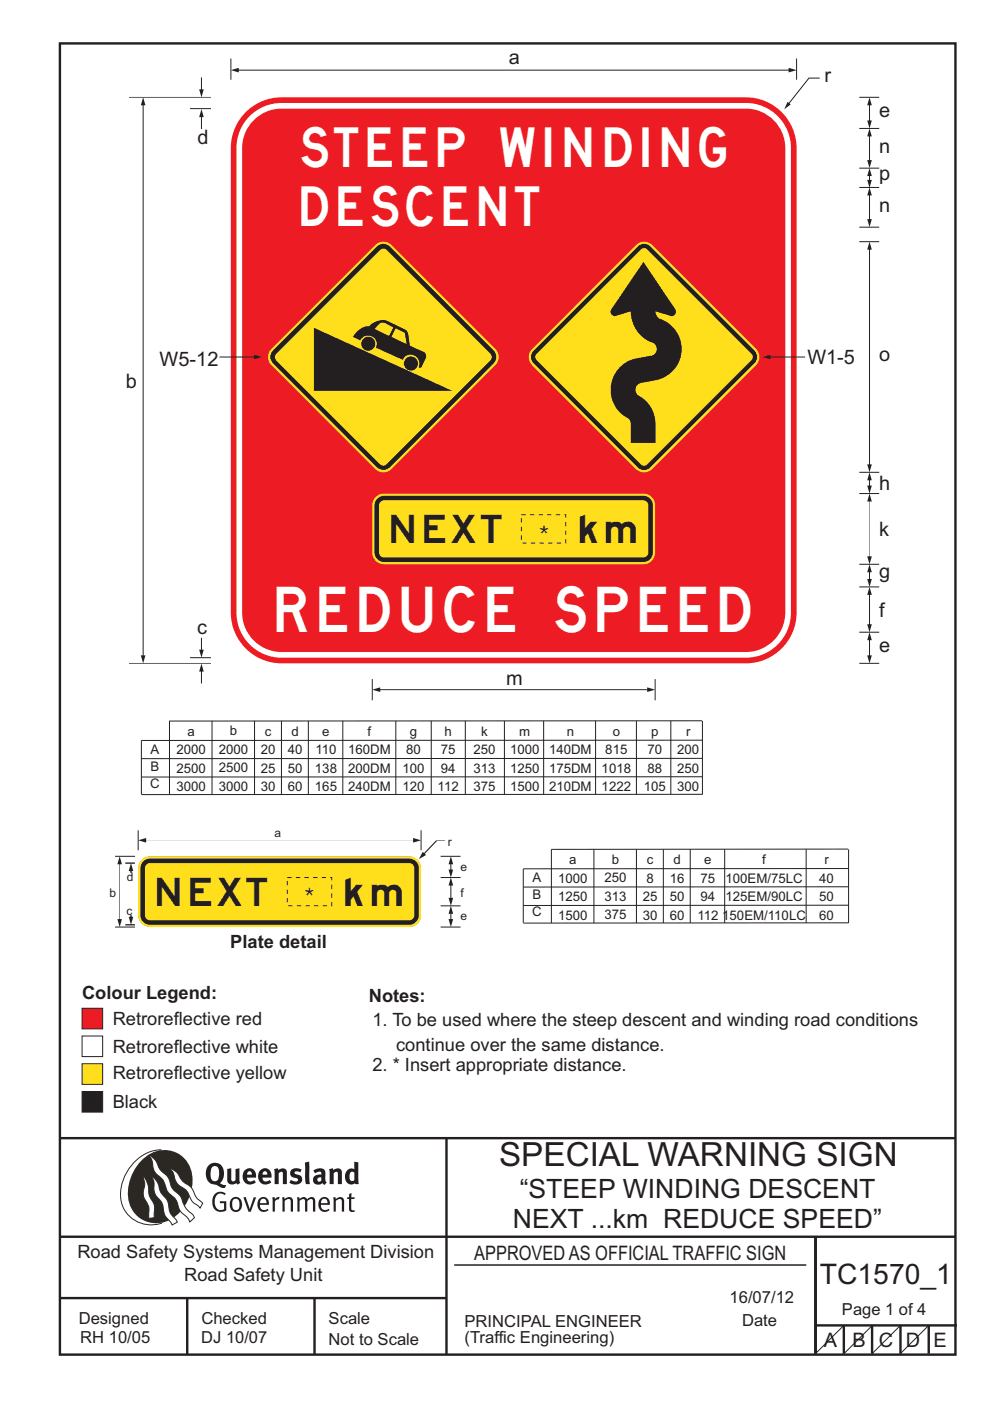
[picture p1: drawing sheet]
<svg xmlns="http://www.w3.org/2000/svg" width="210mm" height="297mm" viewBox="0 0 210 297" stroke-linecap="round" stroke-linejoin="round" font-family="sans-serif">
<g fill="none" stroke="#231f20" stroke-width=".51">
<path d="M12.7 9.2h190v278h-190zM12.7 241.3h189.9M94.7 241.4v45.8M12.7 262.2h190.1M12.7 275.2h82M39.7 275.2v12M66.7 275.2v12M173 262.2v24.8M173 281h30M179 281v6M185 281v6M191 281v6"/>
<path d="M197 281v6"/>
</g>
<path d="M96.4 268.2h74.6" fill="none" stroke="#231f20" stroke-width=".21"/>
<path d="M34.2 243.8a9.4 9.4 0 0 0-8.6 8.6 6.5 6.5 0 0 0 8.8 6.9" fill="none" stroke="#2b2824" stroke-width=".21"/>
<path d="M30.2 245.8a6.1 6.1 0 0 1 6.8-1.6 6.1 6.1 0 0 1 3.8 5.8 9.5 9.5 0 0 1-5.9 9.1 6 6 0 0 1-7.8-6.3 10.3 10.3 0 0 1 3.1-7z" fill-rule="evenodd" fill="#2b2824"/>
<g fill="#fff" stroke="#2b2824" stroke-width=".21">
<path d="M30.4 249.4a1.47 1.47 0 0 1 .8 1.2l.3 1.5a4.1 4.1 0 0 0 1.1 3l.2 1v2.1l-1.2 .1-.1-.9a3.9 3.9 0 0 0-.9-3.4 5.1 5.1 0 0 1 .1-2.8z" fill-rule="evenodd"/>
<path d="M36 247.7l.6 .3a4.2 4.2 0 0 1 1.9 2.2l1.1 .8a3.2 3.2 0 0 1 1.7 2.3l.6 .9 1.1 .9-.6 1-.4-.5a3.8 3.8 0 0 1-2-2.5 4.6 4.6 0 0 0-2-1.8 5.1 5.1 0 0 1-1.3-2.7z" fill-rule="evenodd"/>
<path d="M31.6 245a3.4 3.4 0 0 1 2.1 2.5l.7 1a3.3 3.3 0 0 1 1.7 2.5 5.2 5.2 0 0 0 2.1 2.5l.4 .7a5.2 5.2 0 0 0 2.3 3.3l.3 .7-.9 .9a3.2 3.2 0 0 0-1.6-1.9l-.7-.8a4.6 4.6 0 0 0-2.1-3.4 4 4 0 0 1-1.1-2.4 4 4 0 0 0-1.6-1.6 3.6 3.6 0 0 1-.9-2.7z" fill-rule="evenodd"/>
<path d="M32.2 249.5a1.2 1.2 0 0 1 1 .8l.4 .9a4.4 4.4 0 0 0 1.8 3.1l.3 .9a3.9 3.9 0 0 0 1.6 3.3l.3 .6-1.1 .6a3.5 3.5 0 0 0-1.3-1.7l-.3-.5a5.9 5.9 0 0 0-1-3.1 3.6 3.6 0 0 1-1.2-3.6z" fill-rule="evenodd"/>
</g>
<g fill="#231f20">
<path d="M45.6 253.1a1.74 1.74 0 0 1 2.3 0l-.2 .3a1.25 1.25 0 0 0-1.4-.2 1.25 1.25 0 0 0-.7 1.2 1.74 1.74 0 0 0 1.2 2.2l.7-.2v-1.3h-.8l-.1-.4h1.4v1.9a1.92 1.92 0 0 1-2.2 .1 1.92 1.92 0 0 1-.8-2.1l.3-1.1z" fill-rule="evenodd"/>
<path d="M49.4 254.5a.84 .84 0 0 1 1-.2 .84 .84 0 0 1 .4 1 .84 .84 0 0 1-.3 1.1 .84 .84 0 0 1-1-.1 2.32 2.32 0 0 1-.1-1.8zM49.1 254.2a1.93 1.93 0 0 0 .4 2.7 1.47 1.47 0 0 0 1.6-.5 1.47 1.47 0 0 0 .2-1.6 1.27 1.27 0 0 0-.9-1 1.27 1.27 0 0 0-1.3 .4z" fill-rule="evenodd"/>
<path d="M51.6 253.9l.5-.1 .9 2.6 .8-2.5h.5l-1.1 3h-.5z" fill-rule="evenodd"/>
<path d="M55.5 254.2a.72 .72 0 0 1 .8 .1 .72 .72 0 0 1 .2 .8h-1.4zM55.2 254a1.74 1.74 0 0 0 .6 3l1.1-.3 .1-.1-.2-.3a.96 .96 0 0 1-1.1 .2 .96 .96 0 0 1-.6-1h1.9a1.25 1.25 0 0 0-.4-1.4 1.25 1.25 0 0 0-1.4-.1z" fill-rule="evenodd"/>
<path d="M57.7 253.9l.5-.1 .1 .5 .5-.4 .5-.1-.2 .5a.67 .67 0 0 0-.8 .7v1.9h-.5z" fill-rule="evenodd"/>
<path d="M59.8 253.9l.5-.1 .1 .4a.93 .93 0 0 1 1-.4 .93 .93 0 0 1 .7 .8v2.3h-.4l-.1-2.5a.83 .83 0 0 0-1.2 .2v2.3h-.5z" fill-rule="evenodd"/>
<path d="M63 253.9l.4-.1 .2 .4a.87 .87 0 0 1 .8-.4 .87 .87 0 0 1 .7 .5l.1-.1a.89 .89 0 0 1 1-.4 .89 .89 0 0 1 .7 .8v2.3h-.5l-.1-2.6a.87 .87 0 0 0-1.1 .4v2.2h-.5l-.1-2.5a.8 .8 0 0 0-1.1 .2v2.3h-.4z" fill-rule="evenodd"/>
<path d="M68.4 254.2a.72 .72 0 0 1 .8 .1 .72 .72 0 0 1 .3 .8h-1.4zM68.1 254a1.74 1.74 0 0 0 .6 3l1.1-.3 .1-.1-.2-.3a.96 .96 0 0 1-1.1 .2 .96 .96 0 0 1-.5-1h1.9a1.25 1.25 0 0 0-.4-1.4 1.25 1.25 0 0 0-1.5-.1z" fill-rule="evenodd"/>
<path d="M70.6 253.9l.5-.1 .2 .4a.93 .93 0 0 1 1-.4 .93 .93 0 0 1 .7 .8v2.3h-.5l-.1-2.5a.83 .83 0 0 0-1.2 .2v2.3h-.4z" fill-rule="evenodd"/>
<path d="M74.1 253.1l.5-.1-.1 .9h.8l-.2 .3h-.6v2.2l.2 .2h.5v.3a.76 .76 0 0 1-1.2-.6v-2.1h-.4v-.3h.4z" fill-rule="evenodd"/>
<path d="M45.1 247.4l.4-.2a.95 .95 0 0 1 1 1.3v.4a1.13 1.13 0 0 1-1 1.5 1.39 1.39 0 0 1-.8-1.8l.1-.9zM44.4 246.9a2.61 2.61 0 0 0 .6 4.1l1 .3a1.66 1.66 0 0 0 1.7 .5l.3-.6h-.7l-.7-.3a2.7 2.7 0 0 0-.1-4.2 1.97 1.97 0 0 0-2.1 .2z" fill-rule="evenodd"/>
<path d="M48.2 247.8l.9-.1v2.5l.4 .3 .5-.3v-2.3l.8-.2v2.5l.2 .6-.6 .3-.3-.3a1.12 1.12 0 0 1-1.2 .2 1.12 1.12 0 0 1-.7-1z" fill-rule="evenodd"/>
<path d="M52.7 248.4h.5l.2 .7h-1zM51.8 248.3a1.74 1.74 0 0 0 .1 2.4 1.74 1.74 0 0 0 2.4 0l-.4-.5a.85 .85 0 0 1-.9 .3 .85 .85 0 0 1-.6-.8h1.9a1.47 1.47 0 0 0-.7-1.8 1.47 1.47 0 0 0-1.8 .4z" fill-rule="evenodd"/>
<path d="M55.9 248.4h.5l.3 .7h-1zM55.1 248.3a1.74 1.74 0 0 0 .1 2.4 1.74 1.74 0 0 0 2.3 0l-.3-.5a.85 .85 0 0 1-.9 .3 .85 .85 0 0 1-.6-.8h1.9a1.47 1.47 0 0 0-.7-1.8 1.47 1.47 0 0 0-1.8 .4z" fill-rule="evenodd"/>
<path d="M58.1 247.9l.8-.2 .2 .4a.99 .99 0 0 1 1.1-.4 .99 .99 0 0 1 .6 1v2.4h-.8v-2.5a.56 .56 0 0 0-.9 .1v2.4h-.9z" fill-rule="evenodd"/>
<path d="M61.7 248.1a1.97 1.97 0 0 1 2.3-.1l-.4 .5a.7 .7 0 0 0-1.1 .2l.4 .3a1.06 1.06 0 0 1 1.2 .9 1.06 1.06 0 0 1-.9 1.2 2.32 2.32 0 0 1-1.8-.3l.3-.6h.1a.86 .86 0 0 0 1.4 0 .85 .85 0 0 0-.9-.5 .94 .94 0 0 1-.6-1.6z" fill-rule="evenodd"/>
<path d="M67.4 249.8l.7-.2v.7l-.6 .2-.2-.4zM66.5 248.2l.4 .5a1.1 1.1 0 0 1 1.2-.2l.1 .5a1.27 1.27 0 0 0-1.4 .3 1.27 1.27 0 0 0-.3 1.3 1.24 1.24 0 0 0 1.9 .2l.4 .4 .5-.5a1.3 1.3 0 0 1-.3-1.4 1.22 1.22 0 0 0-.4-1.4 2.31 2.31 0 0 0-2.1 .3z" fill-rule="evenodd"/>
<path d="M69.8 247.9l.8-.2 .1 .4a.99 .99 0 0 1 1.1-.4 .99 .99 0 0 1 .7 1v2.4h-.8l-.1-2.5a.56 .56 0 0 0-.8 .1v2.4h-.9z" fill-rule="evenodd"/>
<path d="M74.4 248.5l.3-.1 .5 .2v1.6l-.7 .2a1.49 1.49 0 0 1-.1-1.9zM75.1 246.3l.1 1.6a1.43 1.43 0 0 0-1.5 .2 1.43 1.43 0 0 0-.5 1.5 1.33 1.33 0 0 0 .6 1.3 1.33 1.33 0 0 0 1.5 0v.2h.8l-.1-4.7z" fill-rule="evenodd"/>
<path d="M64.7 246.5l.9-.2 .1 4.8-.8-.1-.2-1.1z" fill-rule="evenodd"/>
</g>
<g fill="none" stroke="#231f20" stroke-width=".21">
<path d="M30 157v11.4M35.9 152.8v15.6M45 152.8v15.6M54 152.8v15.6M59.7 152.8v15.6M65.4 152.8v15.6M72.7 152.8v15.6M84 152.8v15.6M91.5 152.8v15.6M98.7 152.8v15.6M107 152.9v15.6M115.3 152.8v15.6"/>
<path d="M126.3 152.8v15.6M135 152.8v15.6M142.3 152.8v15.6M148.9 152.8l-113 .1M149 156.9l-119 .1M149 152.8v15.6M149 160.8h-119M149 164.7h-119M149 168.4l-119 .1M111 184.2v11.5M126 180.1v15.6M135 180.1v15.6"/>
<path d="M140.7 180.1v15.6M146.4 180.1v15.6M153.7 180.1v15.6M171 180.1v15.6M179.9 180l-63 .1v15.6M180 184.1l-69 .1M180 188l-69 .1M180 191.9l-69 .1M180 195.7h-69M180 180.1v15.6M179 281l-6 6M185 281.1l-6 5.9"/>
<path d="M191 281l-6 6"/>
</g>
<path d="M29.9 182.5a2.49 2.49 0 0 1 1.9-.9h55a2.5 2.5 0 0 1 2.5 2.5v10a2.5 2.5 0 0 1-2.5 2.5h-55a2.5 2.5 0 0 1-2.5-2.5v-10l.1-.6z" fill-rule="evenodd" fill="#ffdf1b"/>
<path d="M30.4 182.6l.9-.5 .5-.1h55a2.02 2.02 0 0 1 2 2.1v10a2.02 2.02 0 0 1-2 2h-55a2.02 2.02 0 0 1-2-2v-10l.1-.6z" fill-rule="evenodd" fill="#231f20"/>
<path d="M31 183.4l.8-.4h55a1.06 1.06 0 0 1 1.1 1.1v10a1.06 1.06 0 0 1-1.1 1h-55a1.06 1.06 0 0 1-1.1-1v-10z" fill-rule="evenodd" fill="#ffdf1b"/>
<path d="M60.9 186.1h9.5v6h-9.5z" fill="none" stroke="#231f20" stroke-width=".21" stroke-dasharray=".9 .9" stroke-linecap="butt"/>
<path d="M95.6 187.6v2.9" fill="none" stroke="#231f20" stroke-width=".21"/>
<g fill="#231f20">
<path d="M95.6 186.1l.5 1.6h-1z"/>
<path d="M95.1 190.4h1l-.5 1.7z"/>
</g>
<path d="M95.6 193.6v1.4" fill="none" stroke="#231f20" stroke-width=".21"/>
<g fill="#231f20">
<path d="M95.6 192.1l.5 1.6h-1z"/>
<path d="M95.1 194.9h1l-.5 1.7z"/>
</g>
<path d="M95.6 183.1v1.4" fill="none" stroke="#231f20" stroke-width=".21"/>
<g fill="#231f20">
<path d="M95.6 181.6l.5 1.6h-1z"/>
<path d="M95.1 184.4h1l-.5 1.7z"/>
</g>
<path d="M30.9 178.2h56.9" fill="none" stroke="#231f20" stroke-width=".21"/>
<g fill="#231f20">
<path d="M87.6 177.7l1.7 .5-1.7 .4z"/>
<path d="M29.3 178.2l1.7-.5v.9z"/>
</g>
<path d="M29.3 176v4.3M89.3 176v4.3M25.4 183.1v11.9M93.5 196.6h4.2M93.5 192.1h4.2M93.5 181.6h4.2M93.5 186.1h4.2" fill="none" stroke="#231f20" stroke-width=".21"/>
<g fill="#231f20">
<path d="M25.4 181.6l.5 1.6h-1z"/>
<path d="M24.9 194.9h1l-.5 1.7z"/>
</g>
<path d="M27.8 184.5v.5" fill="none" stroke="#231f20" stroke-width=".21"/>
<path d="M27.8 183l.5 1.7h-1z" fill="#231f20"/>
<path d="M94.4 178.3h-1.8l-2.7 2.7" fill="none" stroke="#231f20" stroke-width=".21"/>
<path d="M89.7 180.6l.7 .7-1.6 .9z" fill="#231f20"/>
<path d="M24.4 196.6h4.2M24.4 181.6h4.2M26.6 183h2M26.6 196.1h2M27.8 194v.5" fill="none" stroke="#231f20" stroke-width=".21"/>
<path d="M27.3 194.4h1l-.5 1.7z" fill="#231f20"/>
<path d="M17.4 225.5h4.4v4.4h-4.4z" fill-rule="evenodd" fill="#ffdf1b" stroke="#231f20" stroke-width=".21"/>
<path d="M17.4 213.8h4.4v4.3h-4.4z" fill-rule="evenodd" fill="#ed1c24" stroke="#231f20" stroke-width=".21"/>
<path d="M17.4 231.4h4.4v4.4h-4.4z" fill-rule="evenodd" fill="#231f20" stroke="#231f20" stroke-width=".21"/>
<path d="M17.4 219.7h4.4v4.3h-4.4z" fill-rule="evenodd" fill="#fff" stroke="#231f20" stroke-width=".21"/>
<path d="M53.4 24.2a9.5 9.5 0 0 1 6.3-2.4h98.5a9.6 9.6 0 0 1 9.6 9.6v98.5a9.6 9.6 0 0 1-9.6 9.5h-98.5a9.6 9.6 0 0 1-9.5-9.5v-98.5a9.5 9.5 0 0 1 3.2-7.2zM53.8 25.5a8.3 8.3 0 0 1 5.9-2.5h98.5a8.4 8.4 0 0 1 8.4 8.4v98.5a8.4 8.4 0 0 1-8.4 8.3h-98.5a8.4 8.4 0 0 1-8.3-8.3v-98.5a8.3 8.3 0 0 1 2.4-5.9zM51.7 24.2a10.7 10.7 0 0 1 8-3.6h98.5a10.8 10.8 0 0 1 10.8 10.8v98.5a10.8 10.8 0 0 1-10.8 10.7h-98.5a10.8 10.8 0 0 1-10.7-10.7v-98.5a10.7 10.7 0 0 1 2.7-7.2z" fill-rule="evenodd" fill="#ed1c24"/>
<path d="M50.5 14.9h116.9" fill="none" stroke="#231f20" stroke-width=".21"/>
<g fill="#231f20">
<path d="M49 14.9l1.6-.5v1z"/>
<path d="M167.3 14.4l1.7 .5-1.7 .5z"/>
</g>
<path d="M173.9 16.6h-2.3l-4.3 5.4" fill="none" stroke="#231f20" stroke-width=".21"/>
<path d="M167 21.6l.7 .5-1.4 1.1z" fill="#231f20"/>
<path d="M169 12.4v4.5" fill="none" stroke="#231f20" stroke-width=".21"/>
<path d="M79.9 105.2l1-.5 .6-.1h55a2.5 2.5 0 0 1 2.5 2.5v10a2.5 2.5 0 0 1-2.5 2.5h-55a2.5 2.5 0 0 1-2.5-2.5v-10a2.49 2.49 0 0 1 .9-1.9z" fill-rule="evenodd" fill="#ffdf1b"/>
<path d="M80 105.7l.9-.5 .6-.1h55a2.02 2.02 0 0 1 2 2v10a2.02 2.02 0 0 1-2 2.1h-55a2.02 2.02 0 0 1-2.1-2.1v-10l.1-.5z" fill-rule="evenodd" fill="#231f20"/>
<path d="M80.6 106.5l.9-.4h55a1.06 1.06 0 0 1 1 1v10a1.06 1.06 0 0 1-1 1.1h-55a1.06 1.06 0 0 1-1.1-1.1v-10z" fill-rule="evenodd" fill="#ffdf1b"/>
<path d="M110.6 109.1h9.4v6h-9.4z" fill="none" stroke="#231f20" stroke-width=".21" stroke-dasharray=".9 .9" stroke-linecap="butt"/>
<path d="M49 12.4v4.5" fill="none" stroke="#231f20" stroke-width=".21"/>
<path d="M134.9 51.9a2.42 2.42 0 0 1 3.4 0l22.1 22.1a2.41 2.41 0 0 1 0 3.4l-22.1 22.1a2.42 2.42 0 0 1-3.4 0l-22.1-22.1a2.42 2.42 0 0 1 0-3.4z" fill-rule="evenodd" fill="#ffdf1b"/>
<path d="M113.2 74.4l22.1-22.2a1.87 1.87 0 0 1 2.6 0l22.2 22.2a1.88 1.88 0 0 1 0 2.6l-22.2 22.1a1.88 1.88 0 0 1-2.6 0l-22.1-22.1a1.88 1.88 0 0 1 0-2.6z" fill-rule="evenodd" fill="#231f20"/>
<path d="M113.8 75l22.2-22.1a.9 .9 0 0 1 1.2 0l22.2 22.1a.9 .9 0 0 1 0 1.3l-22.2 22.2a.9 .9 0 0 1-1.2 0l-22.2-22.2a.9 .9 0 0 1 0-1.3z" fill-rule="evenodd" fill="#ffdf1b"/>
<path d="M136.5 55.5l6.8 10.1a.97 .97 0 0 1-.9 1.4l-3.4-1 .2 .8a1.85 1.85 0 0 0 1.5 1.1 6.7 6.7 0 0 1 3.8 6.9 6.7 6.7 0 0 1-5.3 5.8l-3 .6a1.47 1.47 0 0 0-1.4 1.1 1.47 1.47 0 0 0 .8 1.6 6.7 6.7 0 0 1 3.4 6v4h-5.2l-.1-4.4a1.68 1.68 0 0 0-1.2-1.2 6.8 6.8 0 0 1-2.9-6.9 6.8 6.8 0 0 1 5.2-5.4l3.1-.6a1.45 1.45 0 0 0 1.4-1.2 1.45 1.45 0 0 0-1-1.6 7 7 0 0 1-4.5-6.6l-3.4 1a.94 .94 0 0 1-.7-1.4z" fill-rule="evenodd" fill="#231f20"/>
<path d="M46.6 75.7h7.4" fill="none" stroke="#231f20" stroke-width=".21"/>
<path d="M53.9 75.2l1.7 .5-1.7 .5z" fill="#231f20"/>
<path d="M163.3 75.7h7.5" fill="none" stroke="#231f20" stroke-width=".21"/>
<path d="M161.8 75.7l1.6-.5v1z" fill="#231f20"/>
<path d="M27.4 20.6h17.3M30.4 22.2v116.9M40.3 23h4.4M40.3 139.4h4.4M27.4 140.6h17.3M79 144v4.5M139 144v4.5M182.3 140.6h4.2" fill="none" stroke="#231f20" stroke-width=".21"/>
<g fill="#231f20">
<path d="M30.4 20.6l.4 1.7h-.9z"/>
<path d="M29.9 139h.9l-.4 1.6z"/>
</g>
<path d="M42.7 24.7v2.7" fill="none" stroke="#231f20" stroke-width=".21"/>
<path d="M42.7 23.1l.5 1.7h-1z" fill="#231f20"/>
<path d="M42.7 16.4v2.7" fill="none" stroke="#231f20" stroke-width=".21"/>
<path d="M42.2 18.9h1l-.5 1.7z" fill="#231f20"/>
<path d="M42.7 135.2v2.7" fill="none" stroke="#231f20" stroke-width=".21"/>
<path d="M42.2 137.7h1l-.5 1.7z" fill="#231f20"/>
<path d="M42.7 142.2v2.7" fill="none" stroke="#231f20" stroke-width=".21"/>
<path d="M42.7 140.7l.5 1.7h-1z" fill="#231f20"/>
<path d="M80.5 146.2h56.9" fill="none" stroke="#231f20" stroke-width=".21"/>
<g fill="#231f20">
<path d="M79 146.2l1.6-.5v1z"/>
<path d="M137.3 145.7l1.7 .5-1.7 .5z"/>
</g>
<path d="M184.4 135.6v3.5" fill="none" stroke="#231f20" stroke-width=".21"/>
<g fill="#231f20">
<path d="M184.4 134l.5 1.7h-1z"/>
<path d="M183.9 139h1l-.5 1.6z"/>
</g>
<path d="M184.4 126v6.5" fill="none" stroke="#231f20" stroke-width=".21"/>
<g fill="#231f20">
<path d="M184.4 124.4l.5 1.7h-1z"/>
<path d="M183.9 132.4h1l-.5 1.6z"/>
</g>
<path d="M184.4 121.2v1.7" fill="none" stroke="#231f20" stroke-width=".21"/>
<g fill="#231f20">
<path d="M184.4 119.6l.5 1.7h-1z"/>
<path d="M183.9 122.8h1l-.5 1.6z"/>
</g>
<path d="M184.4 22.2v3.5" fill="none" stroke="#231f20" stroke-width=".21"/>
<g fill="#231f20">
<path d="M184.4 20.6l.5 1.7h-1z"/>
<path d="M183.9 25.5h1l-.5 1.7z"/>
</g>
<path d="M184.4 101.7v1.4" fill="none" stroke="#231f20" stroke-width=".21"/>
<g fill="#231f20">
<path d="M184.4 100.1l.5 1.7h-1z"/>
<path d="M183.9 103h1l-.5 1.6z"/>
</g>
<path d="M184.4 106.2v11.9" fill="none" stroke="#231f20" stroke-width=".21"/>
<g fill="#231f20">
<path d="M184.4 104.6l.5 1.7h-1z"/>
<path d="M183.9 118h1l-.5 1.6z"/>
</g>
<path d="M184.4 28.8v5.3" fill="none" stroke="#231f20" stroke-width=".21"/>
<g fill="#231f20">
<path d="M184.4 27.2l.5 1.7h-1z"/>
<path d="M183.9 33.9h1l-.5 1.7z"/>
</g>
<path d="M184.4 52.8v45.8" fill="none" stroke="#231f20" stroke-width=".21"/>
<g fill="#231f20">
<path d="M184.4 51.2l.5 1.7h-1z"/>
<path d="M183.9 98.5h1l-.5 1.6z"/>
</g>
<path d="M184.4 41.3v5.3" fill="none" stroke="#231f20" stroke-width=".21"/>
<g fill="#231f20">
<path d="M184.4 39.7l.5 1.7h-1z"/>
<path d="M183.9 46.5h1l-.5 1.6z"/>
</g>
<path d="M184.4 37.2v1.1" fill="none" stroke="#231f20" stroke-width=".21"/>
<g fill="#231f20">
<path d="M184.4 35.6l.5 1.7h-1z"/>
<path d="M183.9 38.1h1l-.5 1.7z"/>
</g>
<path d="M182.3 20.6h4.2M182.3 27.2h4.2M182.3 35.7h4.2M182.3 39.7h4.2M182.3 51.2h4.2M182.3 48.2h4.2M182.3 119.6h4.2M182.3 100.1h4.2M182.3 104.6h4.2M182.3 134h4.2M182.3 124.4h4.2" fill="none" stroke="#231f20" stroke-width=".21"/>
<path d="M57.5 74l22.1-22.1a2.42 2.42 0 0 1 3.4 0l22.1 22.1a2.41 2.41 0 0 1 0 3.4l-22.1 22.1a2.42 2.42 0 0 1-3.4 0l-22.1-22.1a2.41 2.41 0 0 1 0-3.4z" fill-rule="evenodd" fill="#ffdf1b"/>
<path d="M79.9 52.2a1.95 1.95 0 0 1 2.8 0l22 22.1a1.92 1.92 0 0 1 0 2.7l-22 22.1a1.96 1.96 0 0 1-2.8 0l-22-22.1a1.9 1.9 0 0 1 0-2.7z" fill-rule="evenodd" fill="#231f20"/>
<path d="M58.6 75l22.1-22a.98 .98 0 0 1 1.3-.1l22 22.1a1 1 0 0 1 0 1.4l-22 22.1-.8 .2-.5-.2-22.1-22.1a.99 .99 0 0 1 0-1.4z" fill-rule="evenodd" fill="#ffdf1b"/>
<path d="M66.6 69.5l29.4 13.4h-29.4zM76.6 72.9a1.5 1.5 0 0 0 3 0 1.5 1.5 0 0 0-3 0zM85.7 77.1a1.5 1.5 0 0 0 3 0 1.5 1.5 0 0 0-3 0zM75.6 70.5a3.7 3.7 0 0 1 2.7-1.3 3.5 3.5 0 0 1 3.7-1.2l4.2 2 .4 .8 .3 2.5 3 1.3a1.05 1.05 0 0 1 .4 1.4l-.9 2-.6-.1a1.85 1.85 0 0 0-.9-2.5 1.85 1.85 0 0 0-2.5 .9l-5.7-2.6a1.84 1.84 0 0 0-.9-2.4 1.84 1.84 0 0 0-2.4 .9l-1.6-.8zM80.4 68.7l-.9 1 3 1.5 .9-1.8-1.7-.9a1.07 1.07 0 0 0-1.3 .2zM83.9 69.6l1.9 1 .4 2.3-3.2-1.5z" fill-rule="evenodd" fill="#231f20"/>
<path d="M197 281l-6 6" fill="none" stroke="#231f20" stroke-width=".21"/>
<text font-size="9.6" fill="#fff" x="58.7" y="134">REDUCE SPEED</text>
<g font-size="8.4" fill="#fff">
<text x="63.9" y="35.4">STEEP WINDING</text>
<text x="63.9" y="47.8">DESCENT</text>
</g>
<text font-size="7.1" fill="#231f20" x="105.9" y="247.3">SPECIAL WARNING SIGN</text>
<g font-size="6" fill="#231f20">
<text x="83" y="115.1">NEXT</text>
<text x="33.4" y="192.1">NEXT</text>
<text x="173.9" y="272.2">TC1570_1</text>
</g>
<g font-size="5.6" fill="#231f20">
<text x="110.2" y="254.1">“STEEP WINDING DESCENT</text>
<text x="108.8" y="260.4">NEXT ...km REDUCE SPEED”</text>
</g>
<g font-size="4.6" fill="#231f20">
<text x="114.3" y="114.6">*</text>
<text x="64.5" y="191.4">*</text>
</g>
<g font-size="4.5" fill="#231f20">
<text x="123" y="115.1">km</text>
<text x="73.3" y="192.1">km</text>
</g>
<g font-size="4.2" fill="#231f20">
<text x="107.9" y="13.6">a</text>
<text x="174.9" y="17.5">r</text>
<text x="186.5" y="24.9">e</text>
<text x="41.9" y="30.5">d</text>
<text x="186.5" y="32.4">n</text>
<text x="186.5" y="38.3">p</text>
<text x="186.5" y="44.9">n</text>
<text x="33.9" y="77.5">W5-12</text>
<text x="171.2" y="77.2">W1-5</text>
<text x="186.5" y="76.6">o</text>
<text x="26.7" y="82.2">b</text>
<text x="186.5" y="104">h</text>
<text x="186.5" y="113.7">k</text>
<text x="186.5" y="122.6">g</text>
<text x="186.5" y="130.9">f</text>
<text x="41.9" y="134.5">c</text>
<text x="186.5" y="138.3">e</text>
<text x="107.4" y="145.3">m</text>
<text x="100.6" y="267.2">APPROVED AS OFFICIAL TRAFFIC SIGN</text>
<text x="174.7" y="285.6">A</text>
<text x="180.8" y="285.6">B</text>
<text x="186.4" y="285.6">C</text>
<text x="192.1" y="285.6">D</text>
<text x="198" y="285.6">E</text>
</g>
<g font-size="3.9" fill="#231f20">
<text x="48.8" y="201">Plate detail</text>
<text x="17.4" y="211.8">Colour Legend:</text>
<text x="78.2" y="212.5">Notes:</text>
<text x="23.9" y="217.3">Retroreflective red</text>
<text x="79" y="217.5">1. To be used where the steep descent and winding road conditions</text>
<text x="23.9" y="223.2">Retroreflective white</text>
<text x="79" y="227.1">2. * Insert appropriate distance.</text>
<text x="84" y="222.7">continue over the same distance.</text>
<text x="23.9" y="228.7">Retroreflective yellow</text>
<text x="23.9" y="235">Black</text>
<text x="16.4" y="266.8">Road Safety Systems Management Division</text>
<text x="39.1" y="271.6">Road Safety Unit</text>
</g>
<g font-size="3.5" fill="#231f20">
<text x="16.7" y="280.7">Designed</text>
<text x="42.7" y="280.7">Checked</text>
<text x="69.7" y="280.7">Scale</text>
<text x="98.5" y="281.4">PRINCIPAL ENGINEER</text>
<text x="154.7" y="276.2">16/07/12</text>
<text x="157.4" y="281.2">Date</text>
<text x="178.6" y="278.9">Page 1 of 4</text>
<text x="17" y="284.8">RH 10/05</text>
<text x="42.7" y="284.8">DJ 10/07</text>
<text x="69.7" y="285.2">Not to Scale</text>
<text x="98.5" y="284.8">(Traffic Engineering)</text>
</g>
<g font-size="2.8" fill="#231f20">
<text x="39.7" y="156">a</text>
<text x="48.8" y="155.9">b</text>
<text x="56.2" y="156">c</text>
<text x="61.8" y="156">d</text>
<text x="68.4" y="155.9">e</text>
<text x="78" y="156">f</text>
<text x="86.9" y="155.9">g</text>
<text x="94.3" y="155.9">h</text>
<text x="102.1" y="155.9">k</text>
<text x="110.1" y="155.9">m</text>
<text x="120.2" y="155.9">n</text>
<text x="130" y="155.9">o</text>
<text x="138.1" y="155.9">p</text>
<text x="145.5" y="155.9">r</text>
<text x="31.9" y="159.8">A</text>
<text x="37.4" y="159.9">2000</text>
<text x="46.4" y="159.8">2000</text>
<text x="55.3" y="159.9">20</text>
<text x="61.1" y="159.9">40</text>
<text x="66.9" y="159.9">110</text>
<text x="73.8" y="159.9">160DM</text>
<text x="86.2" y="159.9">80</text>
<text x="93.5" y="159.9">75</text>
<text x="100.4" y="159.9">250</text>
<text x="108.2" y="159.9">1000</text>
<text x="116.4" y="159.9">140DM</text>
<text x="128.4" y="159.9">815</text>
<text x="137.3" y="159.9">70</text>
<text x="143.6" y="159.9">200</text>
<text x="31.9" y="167">C</text>
<text x="31.9" y="163.4">B</text>
<text x="37.4" y="163.8">2500</text>
<text x="37.4" y="167.7">3000</text>
<text x="46.4" y="163.8">2500</text>
<text x="46.4" y="167.7">3000</text>
<text x="55.3" y="163.8">25</text>
<text x="55.3" y="167.7">30</text>
<text x="61.1" y="163.8">50</text>
<text x="61.1" y="167.7">60</text>
<text x="66.8" y="163.8">138</text>
<text x="66.8" y="167.7">165</text>
<text x="73.8" y="163.8">200DM</text>
<text x="73.8" y="167.7">240DM</text>
<text x="85.4" y="163.8">100</text>
<text x="85.4" y="167.7">120</text>
<text x="92.8" y="167.7">112</text>
<text x="93.5" y="163.8">94</text>
<text x="100.4" y="163.8">313</text>
<text x="100.4" y="167.7">375</text>
<text x="108.2" y="163.8">1250</text>
<text x="108.2" y="167.7">1500</text>
<text x="116.4" y="163.8">175DM</text>
<text x="116.4" y="167.7">210DM</text>
<text x="127.6" y="163.8">1018</text>
<text x="127.6" y="167.7">1222</text>
<text x="136.6" y="167.7">105</text>
<text x="137.3" y="163.8">88</text>
<text x="143.6" y="163.8">250</text>
<text x="143.6" y="167.7">300</text>
<text x="120.7" y="183.2">a</text>
<text x="129.8" y="183.2">b</text>
<text x="137.2" y="183.2">c</text>
<text x="142.8" y="183.2">d</text>
<text x="149.4" y="183.2">e</text>
<text x="161.7" y="183.2">f</text>
<text x="174.9" y="183.2">r</text>
<text x="112.9" y="187">A</text>
<text x="112.9" y="190.6">B</text>
<text x="118.4" y="187.1">1000</text>
<text x="118.4" y="191.1">1250</text>
<text x="128.2" y="187.1">250</text>
<text x="128.2" y="191">313</text>
<text x="136.3" y="191.1">25</text>
<text x="137.1" y="187.1">8</text>
<text x="142.1" y="187.1">16</text>
<text x="142.1" y="191.1">50</text>
<text x="148.6" y="187.1">75</text>
<text x="148.6" y="191">94</text>
<text x="153.9" y="187.1">100EM/75LC</text>
<text x="153.9" y="191">125EM/90LC</text>
<text x="173.8" y="187.1">40</text>
<text x="173.8" y="191">50</text>
<text x="112.9" y="194.3">C</text>
<text x="118.4" y="195">1500</text>
<text x="128.2" y="194.9">375</text>
<text x="136.3" y="195">30</text>
<text x="142.1" y="195">60</text>
<text x="147.9" y="195">112</text>
<text x="153.2" y="195">150EM/110LC</text>
<text x="173.8" y="195">60</text>
</g>
<g font-size="2.5" fill="#231f20">
<text x="58.2" y="177.4">a</text>
<text x="95" y="179.4">r</text>
<text x="97.7" y="184.6">e</text>
<text x="23.3" y="190.1">b</text>
<text x="26.9" y="186.8">d</text>
<text x="97.7" y="190.1">f</text>
<text x="26.9" y="193.9">c</text>
<text x="97.7" y="195.1">e</text>
</g>
</svg>
